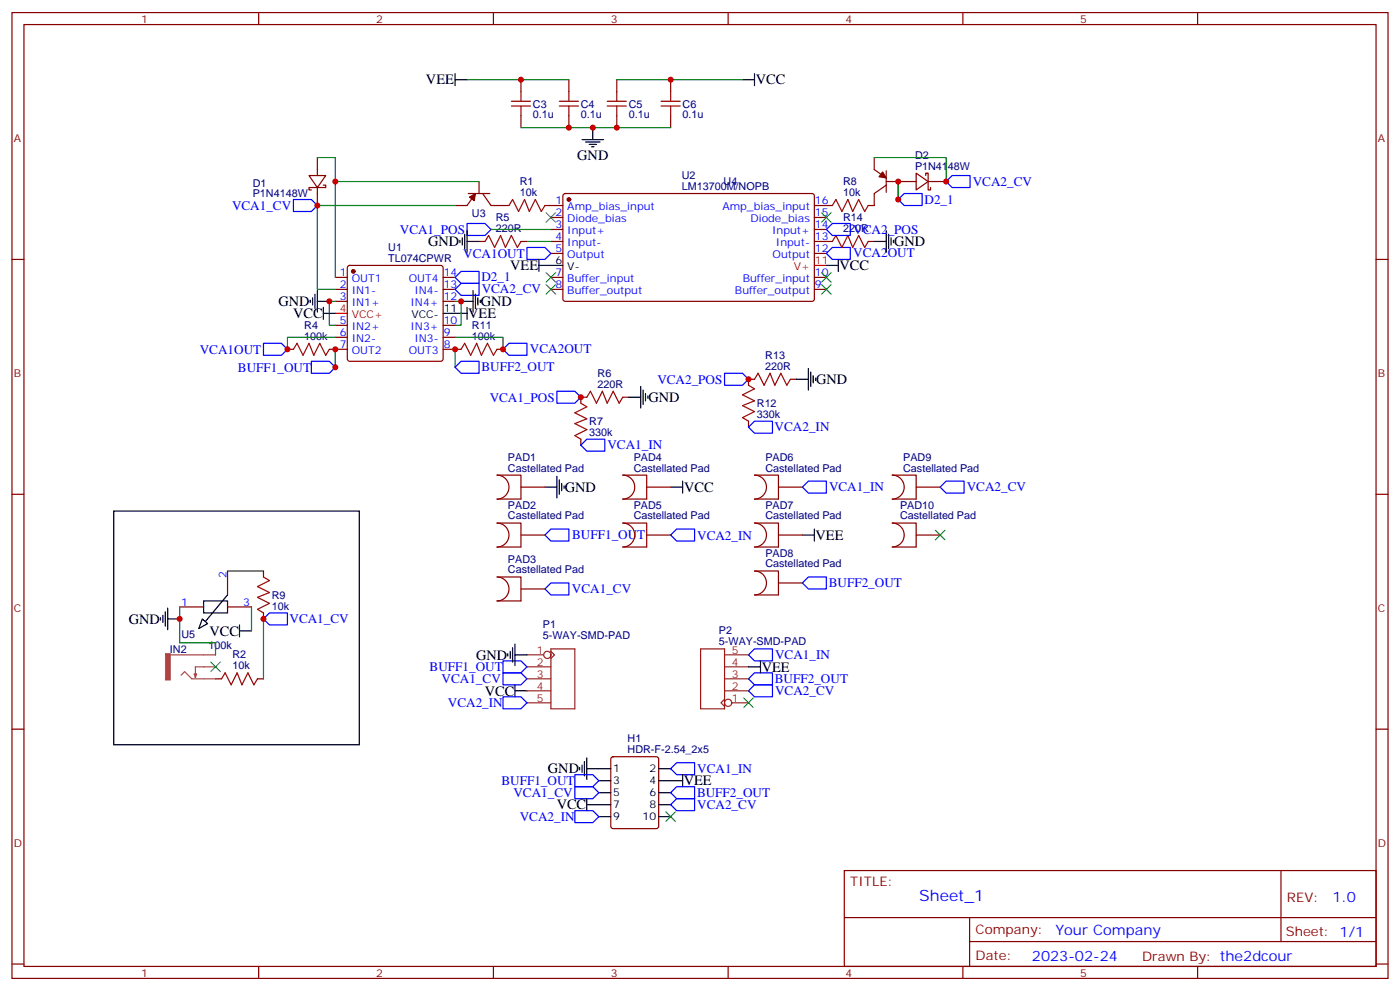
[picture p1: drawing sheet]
<svg xmlns="http://www.w3.org/2000/svg" width="412mm" height="292mm" viewBox="0 0 412 292" stroke-linecap="round" stroke-linejoin="round" font-family="sans-serif">
<g fill="none" stroke="#870000" stroke-width=".35">
<path d="M3.5 3.7h405.4v284.3h-405.4zM7.1 7.2h398.2v277.3h-398.2zM76.2 3.7v3.5M145.3 3.7v3.5M214.5 3.7v3.5M283.6 3.7v3.5M352.8 3.7v3.5M153.5 23.5v3.5M153.5 34v3.6M167.6 23.5v3.5M167.6 34v3.6M181.7 23.5v3.5"/>
<path d="M181.7 34v3.6M197.6 23.5v3.5M197.6 34v3.6M91 51.7h5l-2.5 3.5zM93.5 46.4v5.3M93.5 55.2v5.3M95.2 54.5h.8v.7h-5v.7h.7M137.9 57h6.4M140.1 57l-2.5 3.5h-3.5M141.1 53.4v3.6M142.2 57l2.4 3.5h5.3M166 57.2l.5-.2h73l.4 .7-.1 30.6-.6 .4h-73l-.4-.7v-30.3z"/>
<path d="M257.5 46.4v3.5l3.6 2.5M261.1 54.5l-3.6 2.5v3.5h-1.7M261.1 50.3v6.3M261.1 53.4h8.8M269.9 51l3.5 2.4-3.5 2.5zM272.7 51.7v-.7h.7v4.9h.7v-.7M273.4 53.4h5.3M3.5 76.4h3.6M102.5 78.3l.5-.2h26.8l.5 .2 .2 .5v26.9l-.2 .5-.5 .2h-26.8l-.5-.3-.2-.4v-26.9zM141.1 71.1h1.8M153.5 71.1h1.7M160.5 60.5h5.3"/>
<path d="M162.3 64h3.5M162.3 67.6h3.5M162.3 71.1h3.5M162.3 74.6h3.5M239.9 60.5h5.3M239.9 64h3.5M239.9 67.6h3.5M239.9 71.1h5.3M239.9 74.6h3.5M255.8 71.1h1.7M405.3 76.4h3.6M98.8 81.7h3.5"/>
<path d="M98.8 85.2h3.5M98.8 88.7h3.5M98.8 95.8h3.5M98.8 99.3h3.5M130.5 81.7h3.6M130.5 85.2h3.6M130.5 88.7h3.6M130.5 95.8h3.6M130.5 99.3h3.6M162.3 81.7h3.5M162.3 85.2h3.5M239.9 81.7h3.5"/>
<path d="M239.9 85.2h3.5M84.7 102.8h1.7M97 102.8h5.3M130.5 102.8h5.3M146.4 102.8h1.8M172.9 116.9h-1.8v1.8M183.4 116.9h1.8M222.2 111.7h-1.7v1.7M232.8 111.7h1.8M146.4 139.9h7.1v7h-7.1a3.5 3.5 0 0 0 3.5-3.5 3.5 3.5 0 0 0-3.5-3.5zM171.1 129.3v1.8M183.4 139.9h7.1v7h-7.1a3.5 3.5 0 0 0 3.6-3.5 3.5 3.5 0 0 0-3.6-3.5z"/>
<path d="M220.5 124v1.8M222.2 139.9h7.1v7h-7.1a3.5 3.5 0 0 0 3.6-3.5 3.5 3.5 0 0 0-3.6-3.5zM262.8 139.9h7.1v7h-7.1a3.5 3.5 0 0 0 3.5-3.5 3.5 3.5 0 0 0-3.5-3.5zM3.5 145.5h3.6M146.4 154h7.1v7h-7.1a3.5 3.5 0 0 0 3.5-3.5 3.5 3.5 0 0 0-3.5-3.5zM153.5 143.4h7M153.5 157.5h7M183.4 154h7.1v7h-7.1a3.5 3.5 0 0 0 3.6-3.5 3.5 3.5 0 0 0-3.6-3.5zM190.5 143.4h7.1M190.5 157.5h7.1M222.2 154h7.1v7h-7.1a3.5 3.5 0 0 0 3.6-3.5 3.5 3.5 0 0 0-3.6-3.5zM229.3 143.4h7.1"/>
<path d="M229.3 157.5h7.1M262.8 154h7.1v7h-7.1a3.5 3.5 0 0 0 3.5-3.5 3.5 3.5 0 0 0-3.5-3.5zM269.9 143.4h7M269.9 157.5h7M405.3 145.5h3.6M52.9 178.7h7.1M67 178.7h7.1M67 168.1v7.1M77.6 168.1v1.8M146.4 169.9h7.1v7h-7.1a3.5 3.5 0 0 0 3.5-3.5 3.5 3.5 0 0 0-3.5-3.5zM153.5 173.4h7M222.2 168.1h7.1v7.1h-7.1a3.5 3.5 0 0 0 3.6-3.6 3.5 3.5 0 0 0-3.6-3.5z"/>
<path d="M229.3 171.6h7.1M63.5 199.8h1.8M75.8 199.8h1.8M77.6 180.4v1.8M3.5 214.7h3.6M405.3 214.7h3.6M180.2 223l.4-.2h12.7l.7 .4v20l-.4 .7h-13l-.6-.4-.1-20zM248.7 256.3h156.6v28.2h-156.6zM377.3 256.3v20.9M248.7 270.1h156.5M285.6 277.2h119.6M285.6 270.1v14.2"/>
<path d="M3.5 283.8h3.6M76.2 284.5v3.5M145.3 284.5v3.5M214.5 284.5v3.5M283.6 284.5v3.5M352.8 284.5v3.5M405.3 283.8h3.6"/>
</g>
<g fill="none" stroke="#000" stroke-width=".35">
<path d="M134.1 23.5h3.5M134.1 21.7v3.5M174.6 37.6v3.5M218.7 23.5h3.5M222.2 21.7v3.5M171.4 41.1h6.4M172.5 41.8h4.2M173.6 42.5h2.1M174.3 43.2h.7M135.5 70.7v.7M136.2 70v2.1M136.9 69v4.2"/>
<path d="M137.6 67.9v6.4M137.6 71.1h3.5M158.7 78.1h7.1M158.7 76.4v3.5M243.4 78.1h3.5M246.9 76.4v3.5M257.5 71.1h3.6M261.1 67.9v6.4M261.8 69v4.2M262.5 70v2.1M263.2 70.7v.7M91.4 88.4v.7"/>
<path d="M92.1 87.7v2.1M92.8 86.6v4.2M93.5 88.7h3.5M93.5 85.5v6.4M95.2 92.3h3.6M95.2 90.5v3.5M130.5 92.3h7.1M135.8 88.7h3.5M137.6 90.5v3.5M139.3 85.5v6.4M140.1 86.6v4.2M140.8 87.7v2.1"/>
<path d="M141.5 88.4v.7M185.2 116.9h3.5M188.7 113.8v6.3M189.4 114.8v4.3M190.1 115.9v2.1M190.9 116.6v.7M234.6 111.7h3.5M238.1 108.5v6.3M238.8 109.5v4.3M239.5 110.6v2.1M240.2 111.3v.7M160.5 143.4h3.5"/>
<path d="M164 140.2v6.4M164.7 141.3v4.2M165.5 142.3v2.2M166.2 143.1v.7M197.6 143.4h3.5M201.1 141.6v3.6M236.4 157.5h3.5M239.9 155.8v3.5M49.4 179v6.4M60 176.9h7v3.5h-7zM67 175.2l-6.5 7.8M47.3 181.9v.7"/>
<path d="M48 181.2v2.1M48.7 180.1v4.2M49.4 182.2h3.5M59.6 182.2l1.6 1.4-2.6 1.4zM70.6 185.7h3.5M70.6 184v3.5M149.6 192.4v.7M150.3 191.7v2.2M151 190.7v4.2M151.7 189.6v6.4M151.7 192.8h3.5M220.5 196.3h3.5"/>
<path d="M224 194.6v3.5M151.7 203.4h3.5M151.7 201.6v3.5M170.7 226v.7M171.4 225.2v2.2M172.2 224.2v4.2M172.9 226.3h7M172.9 236.9h7M172.9 223.1v6.4M172.9 235.1v3.6M176.4 229.8h3.5M176.4 233.4h3.5"/>
<path d="M194 226.3h3.6M194 229.8h7.1M194 233.4h3.6M194 236.9h3.6M201.1 228.1v3.5M176.4 240.4h3.5M194 240.4h3.6"/>
</g>
<path d="M239.9 78.1h3.5M98.8 92.3h3.5" fill="none" stroke="#f00" stroke-width=".35"/>
<g fill="#870000" stroke="#870000" stroke-width=".35">
<path d="M138.3 58l1.8-1-.4 2.1z"/>
<path d="M260 50.6l1.1 1.8-2.2-.4z"/>
<circle cx="104.1" cy="79.9" r=".53"/>
<circle cx="167.6" cy="58.7" r=".53"/>
</g>
<g fill="none" stroke="#a10000" stroke-width=".35">
<path d="M150.6 31.2h5.7M150.6 29.8h5.7M153.5 27v2.8M153.5 31.2v2.8M164.7 31.2h5.7M164.7 29.8h5.7M167.6 27v2.8M167.6 31.2v2.8M178.9 31.2h5.6M178.9 29.8h5.6M181.7 27v2.8M181.7 31.2v2.8"/>
<path d="M194.7 31.2h5.7M194.7 29.8h5.7M197.6 27v2.8M197.6 31.2v2.8M142.9 71.1l1-1.8 1.8 3.5 1.8-3.5 1.4 3.5 1.7-3.5 1.8 3.5 1.1-1.7M149.9 60.5l1.1-1.8 1.8 3.6 1.7-3.6 1.4 3.6 1.8-3.6 1.8 3.6 1-1.8M245.2 60.5l1-1.8 1.8 3.6 1.8-3.6 1.4 3.6 1.7-3.6 1.8 3.6 1.1-1.8M245.2 71.1l1-1.8 1.8 3.5 1.8-3.5 1.4 3.5 1.7-3.5 1.8 3.5 1.1-1.7M86.4 102.8l1.1-1.7 1.8 3.5 1.7-3.5 1.4 3.5 1.8-3.5 1.8 3.5 1-1.8M135.8 102.8l1.1-1.7 1.7 3.5 1.8-3.5 1.4 3.5 1.8-3.5 1.7 3.5 1.1-1.8M171.1 118.7l1.8 1.1-3.6 1.7 3.6 1.8-3.6 1.4 3.6 1.8-3.6 1.7 1.8 1.1M172.9 116.9l1-1.7 1.8 3.5 1.7-3.5 1.5 3.5 1.7-3.5 1.8 3.5 1-1.8"/>
<path d="M220.5 113.4l1.7 1.1-3.5 1.7 3.5 1.8-3.5 1.4 3.5 1.8-3.5 1.7 1.8 1.1M222.2 111.7l1.1-1.8 1.8 3.5 1.7-3.5 1.4 3.5 1.8-3.5 1.8 3.5 1-1.7M77.6 169.9l1.8 1-3.6 1.8 3.6 1.7-3.6 1.5 3.6 1.7-3.6 1.8 1.8 1M65.3 199.8l1-1.7 1.8 3.5 1.7-3.5 1.5 3.5 1.7-3.5 1.8 3.5 1-1.8"/>
</g>
<g fill="none" stroke="#008700" stroke-width=".35">
<path d="M137.6 23.5h30M153.5 37.6h44.1M181.7 23.5h37M93.5 46.4h5.3v7M141.1 53.4h-42.3v28.3M257.5 46.4h21.2v7M264.6 53.4v5.3M134.1 60.5h-40.6v24.7h5.3M144.6 67.6h17.7M155.2 71.1h7.1M98.8 88.7h-1.8v7.1h1.8M98.8 99.3h-14.1v3.5"/>
<path d="M134.1 88.7h1.7v7.1h-1.7M134.1 99.3h14.1v3.5M98.8 102.8v5.3M134.1 102.8v5.3M52.9 178.7v10.6h10.6v3.5M67 168.1h10.6M74.1 178.7v7M77.6 182.2v17.6"/>
</g>
<g fill="none" stroke="#00f" stroke-width=".35">
<path d="M86.4 58.7h5.3l1.8 1.8-1.8 1.8h-5.3zM264.6 58.7l1.7-1.7h5.3v3.5h-5.3zM278.7 53.4l1.8-1.7h5.3v3.5h-5.3zM137.6 65.8h5.3l1.7 1.8-1.7 1.7h-5.3zM155.2 72.8h5.3l1.8 1.8-1.8 1.8h-5.3zM243.4 74.6l1.8-1.8h5.3v3.6h-5.3zM243.4 67.6l1.8-1.8h5.3v3.5h-5.3zM134.1 81.7l1.7-1.8h5.3v3.5h-5.3zM134.1 85.2l1.7-1.8h5.3v3.6h-5.3zM77.6 101.1h5.3l1.8 1.7-1.8 1.8h-5.3zM91.7 106.4h5.3l1.8 1.7-1.8 1.8h-5.3zM134.1 108.1l1.7-1.7h5.3v3.5h-5.3z"/>
<path d="M148.2 102.8l1.7-1.7h5.3v3.5h-5.3zM164 115.2h5.3l1.8 1.7-1.8 1.8h-5.3zM213.4 109.9h5.3l1.8 1.8-1.8 1.7h-5.3zM171.1 131.1l1.8-1.8h5.3v3.5h-5.3zM220.5 125.8l1.7-1.8h5.3v3.5h-5.3zM160.5 157.5l1.8-1.7h5.3v3.5h-5.3zM197.6 157.5l1.7-1.7h5.3v3.5h-5.3zM236.4 143.4l1.7-1.8h5.3v3.6h-5.3zM278.7 141.6h5.3v3.6h-5.3l-1.8-1.8zM162.3 171.6h5.3v3.6h-5.3l-1.8-1.8zM236.4 171.6l1.7-1.7h5.3v3.5h-5.3zM77.6 182.2l1.8-1.8h5.3v3.6h-5.3z"/>
<path d="M148.2 198.1h5.3l1.7 1.7-1.7 1.8h-5.3zM148.2 194.6h5.3l1.7 1.7-1.7 1.8h-5.3zM220.5 199.8l1.7-1.7h5.3v3.5h-5.3zM222.2 191h5.3v3.6h-5.3l-1.7-1.8zM148.2 205.1h5.3l1.7 1.8-1.7 1.8h-5.3zM220.5 203.4l1.7-1.8h5.3v3.5h-5.3zM169.3 228.1h5.3l1.8 1.7-1.8 1.8h-5.3zM169.3 231.6h5.3l1.8 1.8-1.8 1.7h-5.3zM169.3 238.7h5.3l1.8 1.7-1.8 1.8h-5.3zM197.6 226.3l1.7-1.8h5.3v3.6h-5.3zM197.6 233.4l1.7-1.8h5.3v3.5h-5.3zM197.6 236.9l1.7-1.8h5.3v3.6h-5.3z"/>
</g>
<g fill="none" stroke="#3c3" stroke-width=".35">
<path d="M160.9 62.6l2.8 2.8M163.7 62.6l-2.8 2.8M242 62.6l2.8 2.8M244.8 62.6l-2.8 2.8M160.9 80.3l2.8 2.8M160.9 83.8l2.8 2.8M163.7 80.3l-2.8 2.8M163.7 83.8l-2.8 2.8M242 83.8l2.8 2.8M242 80.3l2.8 2.8M244.8 83.8l-2.8 2.8M244.8 80.3l-2.8 2.8"/>
<path d="M275.5 156.1l2.8 2.8M278.3 156.1l-2.8 2.8M62.1 194.9l2.8 2.8M64.9 194.9l-2.8 2.8M219.1 205.5l2.8 2.8M221.9 205.5l-2.8 2.8M196.1 239l2.9 2.8M199 239l-2.9 2.8"/>
</g>
<g fill="none" stroke="#8c2424" stroke-width=".35">
<path d="M155.2 192.8h5M155.2 196.3h7.1M155.2 199.8h7.1M162.3 191.7l1 1.1-1 1.1M162.3 191h7v17.7h-7zM206.4 191h7v17.7h-7zM213.4 192.8h7.1M213.4 196.3h7.1M213.4 199.8h7.1M155.2 203.4h7.1M155.2 206.9h7.1M213.4 205.8l-1 1.1 1 1.1"/>
<path d="M213.4 203.4h7.1M215.5 206.9h5"/>
<circle cx="161.2" cy="192.8" r="1.06"/>
<circle cx="214.5" cy="206.9" r="1.06"/>
</g>
<path d="M50.2 192.8h13.3M53.3 198.8l1.1-1.1 2.1 2.1h7M57.2 198.4h.7l-.3 1.1zM63.5 196.3h-5.9v3.2" fill="none" stroke="#a64a4a" stroke-width=".35"/>
<path d="M48.7 192.4h1.5v7.8h-1.5z" fill="#a64a4a" stroke="#a64a4a" stroke-width=".29"/>
<g fill="#c00">
<circle cx="93.5" cy="60.5" r=".88"/>
<circle cx="98.8" cy="53.4" r=".88"/>
<circle cx="97" cy="88.7" r=".88"/>
<circle cx="84.7" cy="102.8" r=".88"/>
<circle cx="98.8" cy="102.8" r=".88"/>
<circle cx="98.8" cy="108.1" r=".88"/>
<circle cx="264.6" cy="53.4" r=".88"/>
<circle cx="264.6" cy="58.7" r=".88"/>
<circle cx="278.7" cy="53.4" r=".88"/>
<circle cx="135.8" cy="88.7" r=".88"/>
<circle cx="134.1" cy="102.8" r=".88"/>
<circle cx="148.2" cy="102.8" r=".88"/>
<circle cx="171.1" cy="116.9" r=".88"/>
<circle cx="220.5" cy="111.7" r=".88"/>
<circle cx="153.5" cy="23.5" r=".88"/>
<circle cx="167.6" cy="37.6" r=".88"/>
<circle cx="181.7" cy="37.6" r=".88"/>
<circle cx="174.6" cy="37.6" r=".88"/>
<circle cx="197.6" cy="23.5" r=".88"/>
<circle cx="77.6" cy="182.2" r=".88"/>
<circle cx="52.9" cy="182.2" r=".88"/>
</g>
<path d="M33.5 150.5h72.3v68.8h-72.3z" fill="none" stroke="#000" stroke-width=".35"/>
<text font-size="4.6" fill="#00f" x="270.8" y="265.3">Sheet_1</text>
<g font-size="4.2">
<text x="125.5" y="24.8">VEE</text>
<text x="222.7" y="24.8">VCC</text>
<text x="170" y="47.2">GND</text>
<text x="126.1" y="72.5">GND</text>
<text x="263.3" y="72.5">GND</text>
<text x="150.3" y="79.6">VEE</text>
<text x="247.3" y="79.6">VCC</text>
<text x="82" y="90.1">GND</text>
<text x="86.4" y="93.7">VCC</text>
<text x="137.9" y="93.7">VEE</text>
<text x="141.6" y="90.1">GND</text>
<text x="240.4" y="113.1">GND</text>
<text x="191" y="118.4">GND</text>
<text x="166.3" y="144.8">GND</text>
<text x="201.5" y="144.8">VCC</text>
<text x="240.2" y="158.9">VEE</text>
<text x="37.9" y="183.6">GND</text>
<text x="61.7" y="187.1">VCC</text>
<text x="140.2" y="194.2">GND</text>
<text x="224.4" y="197.7">VEE</text>
<text x="142.8" y="204.8">VCC</text>
<text x="161.4" y="227.7">GND</text>
<text x="201.4" y="231.2">VEE</text>
<text x="164" y="238.3">VCC</text>
</g>
<g font-size="4.2" fill="#00f">
<text x="392.5" y="265.6">1.0</text>
<text x="310.9" y="275.1">Your Company</text>
<text x="304" y="282.9">2023-02-24</text>
</g>
<g font-size="3.9" fill="#00f">
<text x="272.3" y="59.9">D2_1</text>
<text x="286.5" y="54.6">VCA2_CV</text>
<text x="68.3" y="61.8">VCA1_CV</text>
<text x="117.8" y="68.8">VCA1_POS</text>
<text x="251.4" y="68.7">VCA2_POS</text>
<text x="136.5" y="75.9">VCA1OUT</text>
<text x="251.4" y="75.8">VCA2OUT</text>
<text x="141.8" y="82.9">D2_1</text>
<text x="141.9" y="86.4">VCA2_CV</text>
<text x="58.9" y="104.1">VCA1OUT</text>
<text x="156.1" y="104">VCA2OUT</text>
<text x="70.1" y="109.4">BUFF1_OUT</text>
<text x="141.8" y="109.3">BUFF2_OUT</text>
<text x="193.6" y="112.9">VCA2_POS</text>
<text x="144.2" y="118.2">VCA1_POS</text>
<text x="228.2" y="127">VCA2_IN</text>
<text x="178.9" y="132.2">VCA1_IN</text>
<text x="244.2" y="144.6">VCA1_IN</text>
<text x="284.8" y="144.6">VCA2_CV</text>
<text x="168.5" y="158.8">BUFF1_OUT</text>
<text x="205.4" y="158.8">VCA2_IN</text>
<text x="244.1" y="172.8">BUFF2_OUT</text>
<text x="168.5" y="174.6">VCA1_CV</text>
<text x="85.3" y="183.4">VCA1_CV</text>
<text x="126.5" y="197.6">BUFF1_OUT</text>
<text x="228.3" y="194">VCA1_IN</text>
<text x="130.1" y="201.1">VCA1_CV</text>
<text x="228.3" y="201">BUFF2_OUT</text>
<text x="131.9" y="208.1">VCA2_IN</text>
<text x="228.3" y="204.6">VCA2_CV</text>
<text x="205.4" y="227.5">VCA1_IN</text>
<text x="147.7" y="231.1">BUFF1_OUT</text>
<text x="151.2" y="234.6">VCA1_CV</text>
<text x="205.3" y="234.6">BUFF2_OUT</text>
<text x="205.4" y="238.1">VCA2_CV</text>
<text x="153.1" y="241.6">VCA2_IN</text>
</g>
<g font-size="3.9" fill="#800">
<text x="250.5" y="260.9">TITLE:</text>
<text x="379.1" y="265.6">REV:</text>
<text x="287.4" y="275.1">Company:</text>
<text x="378.7" y="275.7">Sheet: 1/1</text>
<text x="287.4" y="282.8">Date:</text>
<text x="336.4" y="282.8">Drawn By: the2dcour</text>
</g>
<g font-size="3.2" fill="#800">
<text x="41.6" y="6.7">1</text>
<text x="110.8" y="6.7">2</text>
<text x="179.9" y="6.7">3</text>
<text x="249.1" y="6.7">4</text>
<text x="318.2" y="6.7">5</text>
<text x="4.1" y="41.8">A</text>
<text x="405.9" y="41.8">A</text>
<text x="4.1" y="110.9">B</text>
<text x="405.9" y="110.9">B</text>
<text x="4.1" y="180.1">C</text>
<text x="405.9" y="180.1">C</text>
<text x="4.1" y="249.2">D</text>
<text x="405.9" y="249.2">D</text>
<text x="41.6" y="287.5">1</text>
<text x="110.8" y="287.5">2</text>
<text x="179.9" y="287.5">3</text>
<text x="249.1" y="287.5">4</text>
<text x="318.2" y="287.5">5</text>
</g>
<g font-size="3.2" fill="#000080">
<text x="157" y="34.9">0.1u</text>
<text x="157" y="31.6">C3</text>
<text x="171.1" y="34.9">0.1u</text>
<text x="171.1" y="31.7">C4</text>
<text x="185.2" y="34.9">0.1u</text>
<text x="185.2" y="31.7">C5</text>
<text x="201.1" y="34.9">0.1u</text>
<text x="201.1" y="31.7">C6</text>
<text x="269.5" y="46.7">D2</text>
<text x="200.8" y="52.7">U2</text>
<text x="269.5" y="49.9">P1N4148W</text>
<text x="74.5" y="58.1">P1N4148W</text>
<text x="74.5" y="54.9">D1</text>
<text x="153.1" y="57.7">10k</text>
<text x="153.1" y="54.5">R1</text>
<text x="200.8" y="55.9">LM13700M/NOPB</text>
<text x="213.2" y="54.6">U4</text>
<text x="248.4" y="57.7">10k</text>
<text x="248.4" y="54.5">R8</text>
<text x="139" y="64">U3</text>
<text x="146.1" y="65.1">R5</text>
<text x="248.4" y="65.1">R14</text>
<text x="146.1" y="68.3">220R</text>
<text x="248.4" y="68.3">220R</text>
<text x="114.4" y="77.1">TL074CPWR</text>
<text x="114.4" y="73.9">U1</text>
<text x="89.6" y="100">100k</text>
<text x="89.6" y="96.8">R4</text>
<text x="139" y="100">100k</text>
<text x="139" y="96.8">R11</text>
<text x="225.4" y="105.7">R13</text>
<text x="176.1" y="110.9">R6</text>
<text x="225.4" y="108.8">220R</text>
<text x="176.1" y="114.1">220R</text>
<text x="223" y="119.9">R12</text>
<text x="173.6" y="125.1">R7</text>
<text x="223" y="123">330k</text>
<text x="173.6" y="128.3">330k</text>
<text x="149.6" y="135.6">PAD1</text>
<text x="186.7" y="135.6">PAD4</text>
<text x="225.5" y="135.6">PAD6</text>
<text x="266.1" y="135.6">PAD9</text>
<text x="149.6" y="138.8">Castellated Pad</text>
<text x="186.7" y="138.8">Castellated Pad</text>
<text x="225.5" y="138.8">Castellated Pad</text>
<text x="266.1" y="138.8">Castellated Pad</text>
<text x="149.6" y="149.8">PAD2</text>
<text x="186.7" y="149.8">PAD5</text>
<text x="225.5" y="149.8">PAD7</text>
<text x="265.1" y="149.8">PAD10</text>
<text x="149.6" y="152.9">Castellated Pad</text>
<text x="186.7" y="152.9">Castellated Pad</text>
<text x="225.5" y="152.9">Castellated Pad</text>
<text x="265.1" y="152.9">Castellated Pad</text>
<text x="149.6" y="165.6">PAD3</text>
<text x="225.5" y="167">Castellated Pad</text>
<text x="225.5" y="163.9">PAD8</text>
<text x="149.6" y="168.8">Castellated Pad</text>
<text x="80.1" y="179.5">10k</text>
<text x="80.1" y="176.3">R9</text>
<text x="159.9" y="184.9">P1</text>
<text x="53.5" y="187.8">U5</text>
<text x="61.4" y="191.2">100k</text>
<text x="159.9" y="188.1">5-WAY-SMD-PAD</text>
<text x="211.8" y="190">5-WAY-SMD-PAD</text>
<text x="211.8" y="186.7">P2</text>
<text x="50" y="192.2">IN2</text>
<text x="68.4" y="197">10k</text>
<text x="68.5" y="193.9">R2</text>
<text x="184.9" y="221.7">HDR-F-2.54_2x5</text>
<text x="184.9" y="218.5">H1</text>
</g>
<g font-size="3.2" fill="#00f">
<text x="163.6" y="60.1">1</text>
<text x="163.6" y="63.7">2</text>
<text x="167.1" y="61.9">Amp_bias_input</text>
<text x="167.1" y="65.4">Diode_bias</text>
<text x="212.8" y="61.9">Amp_bias_input</text>
<text x="221.1" y="65.4">Diode_bias</text>
<text x="240.1" y="63.7">15</text>
<text x="240.1" y="60.1">16</text>
<text x="163.6" y="67.2">3</text>
<text x="163.6" y="70.7">4</text>
<text x="167.1" y="69">Input+</text>
<text x="227.4" y="69">Input+</text>
<text x="240.1" y="70.7">13</text>
<text x="240.1" y="67.2">14</text>
<text x="163.6" y="74.3">5</text>
<text x="167.1" y="72.5">Input-</text>
<text x="167.1" y="76">Output</text>
<text x="227.6" y="76">Output</text>
<text x="228.6" y="72.5">Input-</text>
<text x="240.1" y="74.3">12</text>
<text x="100.1" y="81.3">1</text>
<text x="103.6" y="83.1">OUT1</text>
<text x="120.4" y="83.1">OUT4</text>
<text x="130.7" y="81.3">14</text>
<text x="163.6" y="81.3">7</text>
<text x="167.1" y="83.1">Buffer_input</text>
<text x="218.8" y="83.1">Buffer_input</text>
<text x="240.1" y="81.3">10</text>
<text x="100.1" y="88.4">3</text>
<text x="100.1" y="84.8">2</text>
<text x="103.6" y="86.6">IN1-</text>
<text x="122.1" y="86.6">IN4-</text>
<text x="130.7" y="84.8">13</text>
<text x="130.7" y="88.4">12</text>
<text x="163.6" y="84.8">8</text>
<text x="167.1" y="86.6">Buffer_output</text>
<text x="216.5" y="86.6">Buffer_output</text>
<text x="240.1" y="84.8">9</text>
<text x="100.1" y="95.4">5</text>
<text x="103.6" y="90.1">IN1+</text>
<text x="120.9" y="90.1">IN4+</text>
<text x="130.7" y="95.4">10</text>
<text x="100.1" y="99">6</text>
<text x="103.6" y="100.7">IN2-</text>
<text x="103.6" y="97.2">IN2+</text>
<text x="120.9" y="97.2">IN3+</text>
<text x="122.1" y="100.7">IN3-</text>
<text x="130.7" y="99">9</text>
<text x="100.1" y="102.5">7</text>
<text x="103.6" y="104.2">OUT2</text>
<text x="120.4" y="104.2">OUT3</text>
<text x="130.7" y="102.5">8</text>
<text x="66.7" y="170.2" transform="rotate(-90 66.7 170.2)">2</text>
<text x="53.4" y="178.3">1</text>
<text x="71.6" y="178.3">3</text>
</g>
<g font-size="3.2">
<text x="163.6" y="77.8">6</text>
<text x="167.1" y="79.6">V-</text>
<text x="121.2" y="93.7">VCC-</text>
<text x="130.7" y="91.9">11</text>
<text x="180.6" y="227.4">1</text>
<text x="191.3" y="227.4">2</text>
<text x="180.6" y="230.9">3</text>
<text x="191.3" y="230.9">4</text>
<text x="180.6" y="234.4">5</text>
<text x="180.6" y="237.9">7</text>
<text x="191.3" y="234.4">6</text>
<text x="191.3" y="237.9">8</text>
<text x="180.6" y="241.5">9</text>
<text x="189.3" y="241.5">10</text>
</g>
<g font-size="3.2" fill="#f00">
<text x="240.1" y="77.8">11</text>
<text x="233.8" y="79.6">V+</text>
<text x="100.1" y="91.9">4</text>
<text x="103.6" y="93.7">VCC+</text>
</g>
<g font-size="3.2" fill="#8d2323">
<text x="158.1" y="192.4">1</text>
<text x="158.1" y="196">2</text>
<text x="215.5" y="196">4</text>
<text x="215.5" y="192.4">5</text>
<text x="158.1" y="199.5">3</text>
<text x="158.1" y="203">4</text>
<text x="215.5" y="203">2</text>
<text x="215.5" y="199.5">3</text>
<text x="158.1" y="206.6">5</text>
<text x="215.5" y="206.6">1</text>
</g>
</svg>
